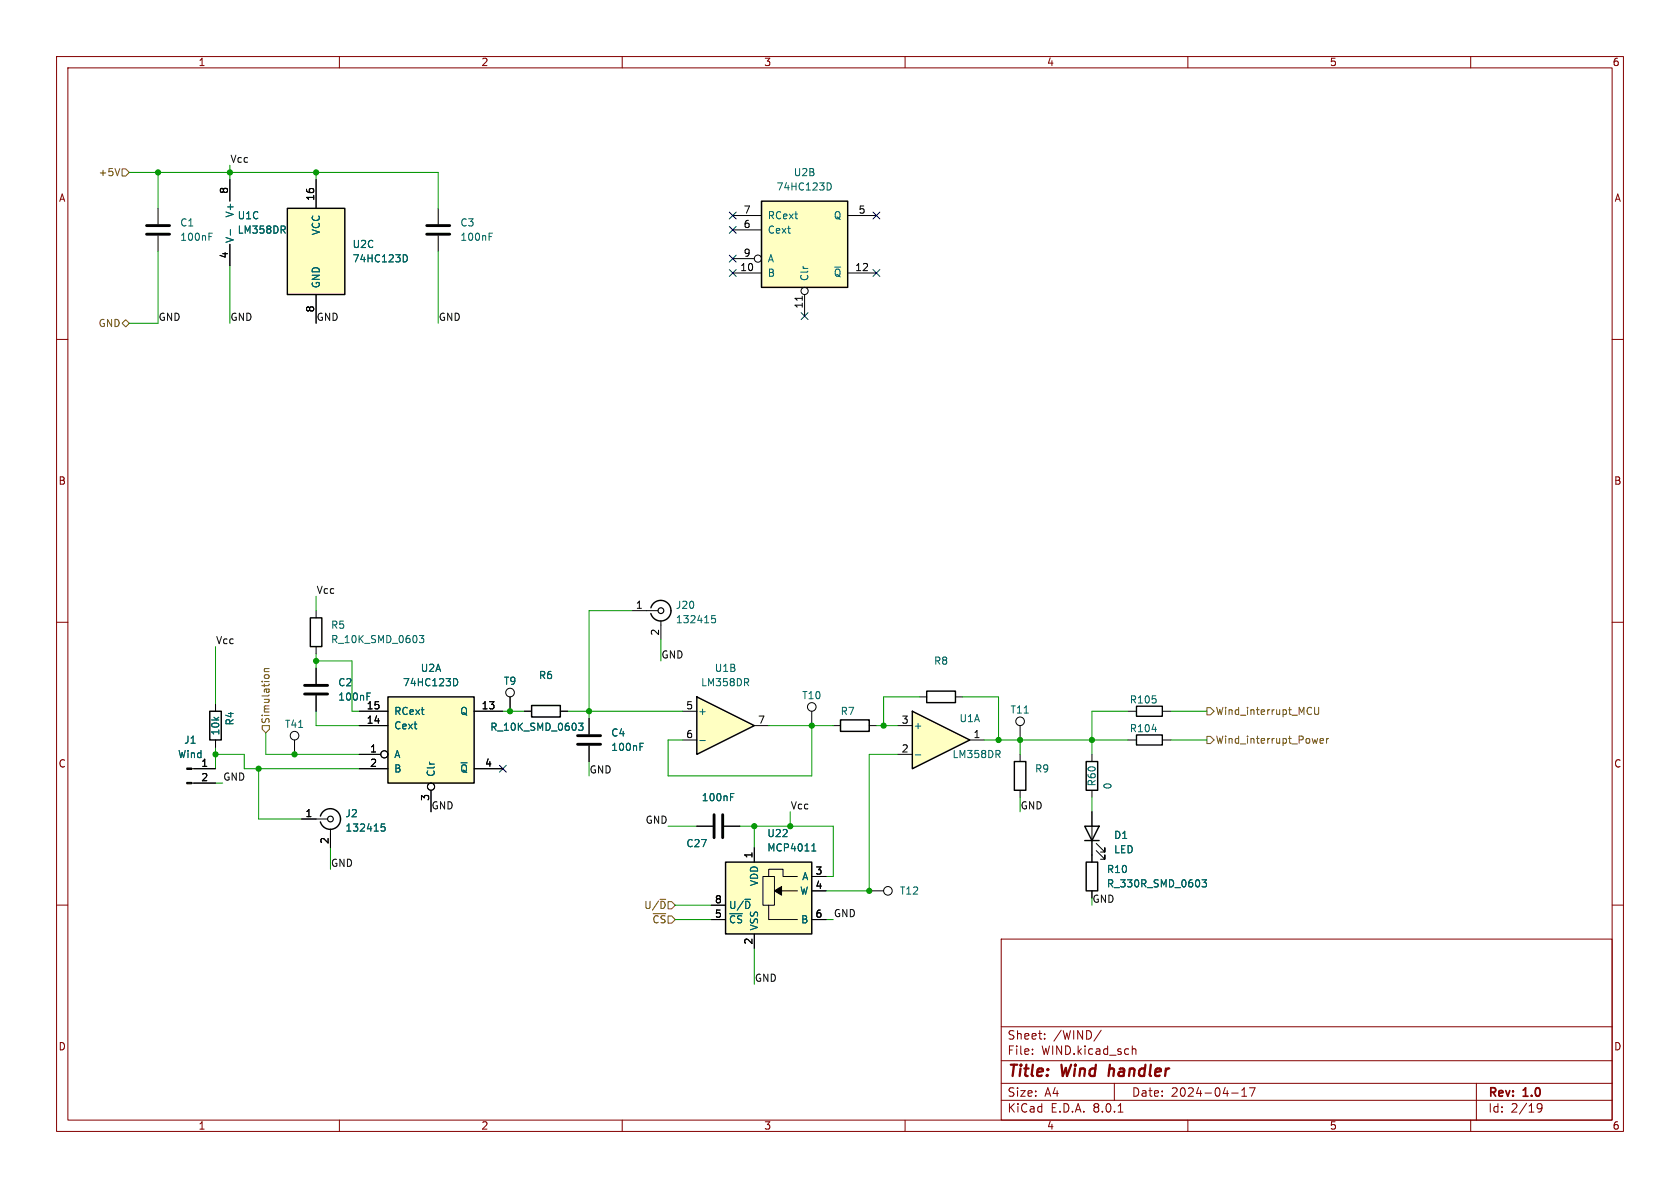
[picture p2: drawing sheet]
<svg xmlns="http://www.w3.org/2000/svg" width="297mm" height="210mm" viewBox="0 0 297 210" stroke-linecap="round" stroke-linejoin="round" font-family="sans-serif">
<g fill="none" stroke="#840000" stroke-width=".18">
<path d="M10 10h277v190h-277zM12 12h273v186h-273zM60 10v2M110 10v2M160 10v2M210 10v2M260 10v2M10 60h2M285 60h2M10 110h2M285 110h2M10 160h2"/>
<path d="M285 160h2M177 166h108v32h-108zM60 198v2M110 198v2M160 198v2M177 194.5h108M177 191.5h108M177 187.5h108M177 181.5h108M182.5 186.3v.1M182.5 185.5v.1M184.7 183.6v.1"/>
<path d="M184.7 182.8v.1M194.7 182.1l-1.3 2M197 191.5v3M197.7 196.6h.8M200.2 184.9v1.5M200.2 185.5l.2-.1 .3 .1 .1 .9M210 198v2M217.7 193.2h1.2M219.5 193.8h.9M219.5 192.7l.5-.4v1.5M220.9 192.3h1l-.7 1.5M260 198v2"/>
<path d="M261 191.5v6.5M271.7 195.4l.3-.3 .5 .1a.99 .99 0 0 1-.3 1.4h-.3M271.7 195.7l.3 .3h.5l.1-.3"/>
</g>
<path d="M196.2 188.2l-.2 2" fill="none" stroke="#840000" stroke-width=".4"/>
<path d="M148.6 127.3h5.1v2h-5.1z" fill="none" stroke="#000" stroke-width=".25"/>
<path d="M40.6 31.8v3.8M40.6 43.2v3.8M55.9 118.1v2.8M55.9 122.9v2.8M147.3 128.3h1.3M153.7 128.3h1.2" fill="none" stroke="#000" stroke-width=".18"/>
<path d="M40.7 40.6v1M64.9 123.1h.4M64.9 122.5h.6" fill="none" stroke="#006464" stroke-width=".18"/>
<path d="M53.8 122.7h4.1M53.8 121.2h4.1" fill="none" stroke="#000" stroke-width=".51"/>
<path d="M68.6 123.2h15.2v15.2h-15.2z" fill="#ffffc2"/>
<path d="M68.6 123.2h15.2v15.2h-15.2zM179.3 134.6h2.1v5.1h-2.1z" fill="none" stroke="#000" stroke-width=".25"/>
<g fill="none" stroke="#000" stroke-width=".18">
<path d="M63.5 133.4h3.8M63.5 125.7h5.1M63.5 128.3h5.1M63.5 135.9h5.1M76.2 139.7v3.8M83.8 125.7h5.1M83.8 135.9h5.1M180.3 133.4v1.2M180.3 139.7v1.3M123.2 146.1h2.8M128 146.1h2.8"/>
<circle cx="67.9" cy="133.3" r=".63"/>
<circle cx="76.2" cy="139.1" r=".63"/>
</g>
<path d="M80.2 120a.64 .64 0 0 1 .7 .6 .64 .64 0 0 1-.7 .6M129.1 140.9h.5M129.1 140.3h.7" fill="none" stroke="#006464" stroke-width=".18"/>
<path d="M126.2 144v4.1M127.8 144v4.1" fill="none" stroke="#000" stroke-width=".51"/>
<path d="M50.8 36.8h10.2v15.3h-10.2z" fill="#ffffc2"/>
<path d="M50.8 36.8h10.2v15.3h-10.2z" fill="none" stroke="#000" stroke-width=".25"/>
<g fill="none" stroke="#000" stroke-width=".18">
<path d="M55.9 31.8v5M77.5 36.8v2.8M55.9 52.1v5.1M77.5 41.7v2.8M153.7 157.5h2.5"/>
<circle cx="157" cy="157.5" r=".76"/>
</g>
<path d="M71.3 45a.64 .64 0 0 1 .7 .7 .64 .64 0 0 1-.7 .6M86.5 41.8h.4M86.5 41.2h.6" fill="none" stroke="#006464" stroke-width=".18"/>
<path d="M75.4 39.9h4.1M75.4 41.4h4.1" fill="none" stroke="#000" stroke-width=".51"/>
<path d="M123.2 123.2l10.1 5.1-10.1 5.1z" fill="#ffffc2"/>
<path d="M123.2 123.2l10.1 5.1-10.1 5.1z" fill="none" stroke="#000" stroke-width=".25"/>
<path d="M120.6 125.7h2.6M120.6 130.8h2.6M133.3 128.3h2.6" fill="none" stroke="#000" stroke-width=".18"/>
<path d="M123.7 130.9h1" fill="none" stroke="#006464" stroke-width=".18"/>
<path d="M128.3 152.4h15.2v12.7h-15.2z" fill="#ffffc2"/>
<g fill="none" stroke="#000" stroke-width=".18">
<path d="M27.9 36.8v2.8M27.9 41.7v2.8M104.1 127v2.8M104.1 131.8v2.8M199.4 125.7h1.5M199.4 130.8h1.5M205.5 125.7h1.5M205.5 130.8h1.5M133.3 149.9v2.5M134.9 154.9h2v5.1h-2zM135.9 154.9v-1.2h2.5v1.2h2.6M137.2 157.5h3.8"/>
<path d="M143.5 154.9h2.5M143.5 157.5h2.5M125.7 162.6h2.6M125.7 160h2.6M133.3 165.1v2.5M135.9 160v2.6h5.1M143.5 162.6h2.5"/>
</g>
<path d="M128.3 152.4h15.2v12.7h-15.2z" fill="none" stroke="#000" stroke-width=".25"/>
<path d="M136.9 157.5l1.3-.8v1.5z" fill="#000" stroke="#000" stroke-width=".18"/>
<path d="M36.9 41.8h.5M36.9 41.2h.6M113.1 132h.5M113.1 131.4h.6M203.7 128.9h.8M143.5 150.4h.7M143.6 149.5l.3-.3v1.2" fill="none" stroke="#006464" stroke-width=".18"/>
<path d="M25.9 39.9h4.1M25.9 41.4h4.1M102.1 131.6h4.1M102.1 130h4.1" fill="none" stroke="#000" stroke-width=".51"/>
<path d="M200.9 124.8h4.6v1.8h-4.6zM200.9 129.9h4.6v1.8h-4.6z" fill="none" stroke="#000" stroke-width=".24"/>
<path d="M161.3 125.7l10.1 5.1-10.1 5.1z" fill="#ffffc2"/>
<path d="M54.9 109.2h2v5.1h-2zM37.1 125.7h2v5.1h-2zM161.3 125.7l10.1 5.1-10.1 5.1zM163.8 122.2h5.1v2h-5.1zM192 134.6h2.1v5.1h-2.1zM56.6 144.3a1.81 1.81 0 0 1 2.8-1 1.81 1.81 0 0 1 0 3 1.81 1.81 0 0 1-2.8-1M191.8 146.1h2.5l-1.3 2.5zM191.8 148.6h2.5M192 152.4h2.1v5.1h-2.1z" fill="none" stroke="#000" stroke-width=".25"/>
<g fill="none" stroke="#000" stroke-width=".18">
<path d="M55.9 108v1.2M55.9 114.3v1.3M38.1 124.5v1.2M38.1 130.8v1.3M158.7 133.4h2.6M158.7 128.3h2.6M162.6 123.2h1.2M168.9 123.2h1.3M171.4 130.8h2.6M193 133.4v1.2M193 139.7v1.3M53.3 144.8h4.6"/>
<path d="M58.4 146.6v3.3M193 143.5v8.9M193 157.5v1.3M193.8 150.4l1.5 1.5v-.8v.8h-.7M193.8 149.1l1.5 1.5v-.7v.7h-.7"/>
</g>
<path d="M74.1 112.3h.8l-.4 .5 .4 .1v.6l-.2 .1-.5-.1M161.8 133.4h1M68 145.7h-.6v.6l.1-.2 .5 .1 .1 .2-.1 .4-.2 .1-.4-.1M212.5 155.5h.8l-.4 .5 .3 .1v.6l-.2 .1-.5-.1" fill="none" stroke="#006464" stroke-width=".18"/>
<circle cx="58.4" cy="144.8" r=".51" fill="none" stroke="#000" stroke-width=".2"/>
<path d="M134.6 35.6h15.3v15.2h-15.3z" fill="#ffffc2"/>
<path d="M134.6 35.6h15.3v15.2h-15.3zM115.1 107.4a1.82 1.82 0 0 1 2.8-.9 1.82 1.82 0 0 1-.1 3 1.82 1.82 0 0 1-2.7-1M94 124.7h5.1v2h-5.1z" fill="none" stroke="#000" stroke-width=".25"/>
<g fill="none" stroke="#000" stroke-width=".18">
<path d="M40.6 31.8v3.8M55.9 31.8v5M129.5 38.1h5.1M149.9 38.1h5M40.6 43.2v3.8M55.9 52.1v5.1M129.5 48.3h5.1M129.5 40.6h5.1M129.5 45.7h3.8M141.8 52.4v.7M142.2 52.1v3.8M149.9 48.3h5"/>
<path d="M55.9 118.1v2.8M111.8 108h4.5M116.8 109.7v3.3M33.9 138.4h4.2M33.9 135.9h4.2M38.1 124.5v1.2M38.1 130.8v1.3M52.1 130.8v2.6M55.9 122.9v2.8M63.5 125.7h5.1M63.5 135.9h5.1M63.5 133.4h3.8"/>
<path d="M63.5 128.3h5.1M76.2 139.7v3.8M83.8 125.7h5.1M83.8 135.9h5.1M90.2 123.2v2.5M92.7 125.7h1.3M99.1 125.7h1.2M104.1 127v2.8M104.1 131.8v2.8M143.5 125.7v2.6M180.3 128.3v2.5M53.3 144.8h2.6"/>
<path d="M58.4 147.3v2.6M123.2 146.1h2.8M128 146.1h2.8M133.3 149.9v2.5M143.5 154.9h2.5M143.5 157.5h2.5M193 143.5v2.6M193 148.6v3.8M193 157.5v1.3M125.7 162.6h2.6M125.7 160h2.6M133.3 165.1v2.5"/>
<path d="M143.5 162.6h2.5"/>
<circle cx="134" cy="45.7" r=".63"/>
<circle cx="142.2" cy="51.4" r=".63"/>
<circle cx="52.1" cy="130" r=".76"/>
<circle cx="67.9" cy="133.3" r=".63"/>
<circle cx="76.2" cy="139.1" r=".63"/>
<circle cx="90.2" cy="122.4" r=".76"/>
<circle cx="143.5" cy="125" r=".76"/>
<circle cx="180.3" cy="127.5" r=".76"/>
</g>
<g fill="none" stroke="#006464" stroke-width=".18">
<path d="M146.2 32.3a.64 .64 0 0 1 .8 .7 .64 .64 0 0 1-.8 .6M40.7 40.6v1M71.3 45a.64 .64 0 0 1 .7 .7 .64 .64 0 0 1-.7 .6M80.2 120a.64 .64 0 0 1 .7 .6 .64 .64 0 0 1-.7 .6M126.4 108.8h-.6v.6l.2-.1 .4 .1 .1 .1-.1 .5-.1 .1-.5-.1M64.9 123.1h.4M64.9 122.5h.6M102.3 127.8h.8l-.5 .5 .4 .1v.6l-.2 .1-.5-.1M113.1 132h.5M113.1 131.4h.6M68 145.7h-.6v.6l.1-.2 .5 .1 .1 .2-.1 .4-.2 .1-.4-.1M129.1 140.9h.5"/>
<path d="M129.1 140.3h.7M143.5 150.4h.7M143.6 149.5l.3-.3v1.2M212.5 155.5h.8l-.4 .5 .3 .1v.6l-.2 .1-.5-.1"/>
</g>
<circle cx="116.8" cy="108" r=".51" fill="none" stroke="#000" stroke-width=".2"/>
<path d="M33 138.3h.9v.3h-.9zM33 135.8h.9v.2h-.9z" fill="#000" stroke="#000" stroke-width=".18"/>
<g fill="none" stroke="#725600" stroke-width=".18">
<path d="M21.2 29.8l-.4 1.3M21.6 29.8h.6l.7 .7-.7 .6h-.6zM21.6 57.2l.6-.7 .7 .7-.7 .6zM46.7 118.7h.9M46.8 119.3h.6M47.6 118.2h-.8l-.1 .3 .1 .2M46.4 128.3h1.2v.6l-.6 .6-.6-.6zM213.4 125.1h.6l.6 .6-.6 .7h-.6zM213.4 130.2h.6l.6 .6-.6 .6h-.6zM231.8 125.1l.1 .1M231.9 126.2h-.1M232.4 125v1.1l.2 .2 .4-.1 .1-.1v-1.1"/>
<path d="M232.9 130.5l-.2 .9M233.4 131l.6-.2-.1-.2-.4-.1-.1 .2v.6h.5M234.5 130.5v.9M234.9 130.5l-.4 .3"/>
</g>
<g fill="none" stroke="#009600" stroke-width=".18">
<path d="M22.9 30.5h54.6v6.3M27.9 30.5v6.3M40.6 29.2v2.6M55.9 30.5v1.3M27.9 44.5v12.7h-5M40.6 47v10.2M77.5 44.5v12.7M38.1 114.3v10.2M55.9 105.4v2.6M55.9 115.6v2.5M55.9 116.8h6.3v8.9h1.3M111.8 108h-7.7v19"/>
<path d="M116.8 113v3.8M38.1 133.4h5.1v2.5h20.3M38.1 132.1v3.8M38.1 138.4h1.3M45.7 135.9v8.9h7.6M47 129.5v3.9h16.5M55.9 125.7v2.6h7.6M88.9 125.7h3.8M100.3 125.7h20.3M104.1 134.6v2.6M135.9 128.3h11.4M143.5 128.3v8.9h-25.4v-6.4h2.5"/>
<path d="M154.9 128.3h3.8M158.7 133.4h-5v24.1h-7.7M162.6 123.2h-6.4v5.1M170.2 123.2h6.3v7.6M174 130.8h25.4M180.3 130.8v2.6M199.4 125.7h-6.4v7.7M207 125.7h6.4M207 130.8h6.4M58.4 149.9v3.8M118.1 146.1h5.1M130.8 146.1h16.5v8.8h-1.3"/>
<path d="M133.3 146.1v3.8M139.7 143.5v2.6M180.3 141v2.5M193 141v2.5M119.4 162.6h6.3M119.4 160h6.3M133.3 167.6v6.4M146 162.6h1.3"/>
</g>
<g fill="none" stroke="#000084" stroke-width=".18">
<path d="M128.9 37.5l1.2 1.2M130.1 37.5l-1.2 1.2M154.3 37.5l1.2 1.2M155.5 37.5l-1.2 1.2M128.9 45.1l1.2 1.2M128.9 47.7l1.2 1.2M128.9 40l1.2 1.2M130.1 45.1l-1.2 1.2M130.1 47.7l-1.2 1.2M130.1 40l-1.2 1.2M141.6 55.3l1.2 1.2M142.8 55.3l-1.2 1.2"/>
<path d="M154.3 47.7l1.2 1.2M155.5 47.7l-1.2 1.2M88.3 135.3l1.2 1.2M89.5 135.3l-1.2 1.2"/>
</g>
<g fill="#009600" stroke="#009600" stroke-width=".18">
<circle cx="104.1" cy="125.7" r=".46"/>
<circle cx="90.2" cy="125.7" r=".46"/>
<circle cx="40.6" cy="30.5" r=".46"/>
<circle cx="55.9" cy="30.5" r=".46"/>
<circle cx="27.9" cy="30.5" r=".46"/>
<circle cx="153.7" cy="157.5" r=".46"/>
<circle cx="133.3" cy="146.1" r=".46"/>
<circle cx="139.7" cy="146.1" r=".46"/>
<circle cx="45.7" cy="135.9" r=".46"/>
<circle cx="55.9" cy="116.8" r=".46"/>
<circle cx="38.1" cy="133.4" r=".46"/>
<circle cx="52.1" cy="133.4" r=".46"/>
<circle cx="156.2" cy="128.3" r=".46"/>
<circle cx="143.5" cy="128.3" r=".46"/>
<circle cx="176.5" cy="130.8" r=".46"/>
<circle cx="180.3" cy="130.8" r=".46"/>
<circle cx="193" cy="130.8" r=".46"/>
</g>
<g font-size="2.8" fill="#840000">
<text x="178" y="190.9">Title:</text>
<text x="187.7" y="190.9">Wind</text>
<text x="196.8" y="190.9">handler</text>
</g>
<g font-size="2.1" fill="#840000">
<text x="178" y="184">Sheet:</text>
<text x="186.2" y="184">/WIND/</text>
<text x="178" y="186.7">File:</text>
<text x="184.1" y="186.7">WIND.kicad_sch</text>
<text x="178" y="196.9">KiCad</text>
<text x="178" y="194.1">Size:</text>
<text x="184.7" y="194.1">A4</text>
<text x="185.7" y="196.9">E.D.A.</text>
<text x="193.3" y="196.9">8.0.1</text>
<text x="200" y="194.1">Date:</text>
<text x="207" y="194.1">2024-04-17</text>
<text x="263" y="194.3">Rev:</text>
<text x="263" y="196.9">Id:</text>
<text x="267.1" y="196.9">2/19</text>
<text x="269.4" y="194.3">1.0</text>
</g>
<g font-size="1.8" fill="#840000">
<text x="35" y="11.9">1</text>
<text x="85" y="11.9">2</text>
<text x="135" y="11.9">3</text>
<text x="185" y="11.9">4</text>
<text x="235" y="11.9">5</text>
<text x="285" y="11.9">6</text>
<text x="10.3" y="35.9">A</text>
<text x="285.3" y="35.9">A</text>
<text x="10.3" y="85.9">B</text>
<text x="285.3" y="85.9">B</text>
<text x="10.3" y="135.9">C</text>
<text x="285.3" y="135.9">C</text>
<text x="10.3" y="185.9">D</text>
<text x="285.3" y="185.9">D</text>
<text x="35" y="199.9">1</text>
<text x="85" y="199.9">2</text>
<text x="135" y="199.9">3</text>
<text x="185" y="199.9">4</text>
<text x="235" y="199.9">5</text>
<text x="285" y="199.9">6</text>
</g>
<g font-size="1.8" fill="#0f0f0f">
<text x="40.6" y="28.9">Vcc</text>
<text x="27.9" y="56.8">GND</text>
<text x="40.6" y="56.8">GND</text>
<text x="55.9" y="56.8">GND</text>
<text x="77.5" y="56.8">GND</text>
<text x="55.9" y="105.1">Vcc</text>
<text x="38.1" y="114">Vcc</text>
<text x="116.8" y="116.5">GND</text>
<text x="104.1" y="136.8">GND</text>
<text x="39.4" y="138.1">GND</text>
<text x="76.2" y="143.2">GND</text>
<text x="139.7" y="143.2">Vcc</text>
<text x="180.3" y="143.2">GND</text>
<text x="114" y="145.7">GND</text>
<text x="58.4" y="153.3">GND</text>
<text x="147.3" y="162.2">GND</text>
<text x="133.3" y="173.6">GND</text>
</g>
<g font-size="1.8" fill="#725600">
<text x="17.3" y="31.3">+5V</text>
<text x="17.3" y="58">GND</text>
<text x="47.9" y="128.1" transform="rotate(-90 47.9 128.1)">Simulation</text>
<text x="214.8" y="126.6">Wind_interrupt_MCU</text>
<text x="214.8" y="131.7">Wind_interrupt_Power</text>
<text x="113.8" y="160.9">U/~{D}</text>
<text x="115.2" y="163.4">~{CS}</text>
</g>
<g font-size="1.8">
<text x="40.4" y="34.4" transform="rotate(-90 40.4 34.4)">8</text>
<text x="55.6" y="35.6" transform="rotate(-90 55.6 35.6)">16</text>
<text x="131.4" y="40.4">6</text>
<text x="131.4" y="37.8">7</text>
<text x="151.7" y="37.8">5</text>
<text x="40.4" y="45.8" transform="rotate(-90 40.4 45.8)">4</text>
<text x="131.4" y="45.5">9</text>
<text x="130.8" y="48">10</text>
<text x="151.1" y="48">12</text>
<text x="55.6" y="55.3" transform="rotate(-90 55.6 55.3)">8</text>
<text x="142" y="54.7" transform="rotate(-90 142 54.7)">11</text>
<text x="112.3" y="107.7">1</text>
<text x="116.6" y="112.5" transform="rotate(-90 116.6 112.5)">2</text>
<text x="64.7" y="125.5">15</text>
<text x="85" y="125.5">13</text>
<text x="121.2" y="125.5">5</text>
<text x="64.7" y="128">14</text>
<text x="121.2" y="130.6">6</text>
<text x="133.9" y="128">7</text>
<text x="159.3" y="128">3</text>
<text x="172" y="130.6">1</text>
<text x="35.5" y="135.6">1</text>
<text x="65.3" y="133.1">1</text>
<text x="65.3" y="135.6">2</text>
<text x="85.7" y="135.6">4</text>
<text x="159.3" y="133.1">2</text>
<text x="35.5" y="138.2">2</text>
<text x="75.9" y="141.7" transform="rotate(-90 75.9 141.7)">3</text>
<text x="53.9" y="144.5">1</text>
<text x="58.2" y="149.3" transform="rotate(-90 58.2 149.3)">2</text>
<text x="133.1" y="151.8" transform="rotate(-90 133.1 151.8)">1</text>
<text x="144.1" y="154.7">3</text>
<text x="126.3" y="159.8">8</text>
<text x="144.1" y="157.2">4</text>
<text x="126.3" y="162.3">5</text>
<text x="133.1" y="167.1" transform="rotate(-90 133.1 167.1)">2</text>
<text x="144.1" y="162.3">6</text>
</g>
<g font-size="1.8" fill="#006464">
<text x="137.2" y="33.9">74HC123D</text>
<text x="140.2" y="31.3">U2B</text>
<text x="31.8" y="40.2">C1</text>
<text x="41.5" y="38.6" transform="rotate(-90 41.5 38.6)">V+</text>
<text x="41.9" y="39">U1C</text>
<text x="41.9" y="41.5">LM358DR</text>
<text x="56.7" y="41.7" transform="rotate(-90 56.7 41.7)">VCC</text>
<text x="81.3" y="40.2">C3</text>
<text x="135.6" y="41.5">Cext</text>
<text x="135.6" y="39">RCext</text>
<text x="147.3" y="39">Q</text>
<text x="31.8" y="42.8">100nF</text>
<text x="41.5" y="43.1" transform="rotate(-90 41.5 43.1)">V-</text>
<text x="62.2" y="44">U2C</text>
<text x="62.2" y="46.6">74HC123D</text>
<text x="81.3" y="42.8">100nF</text>
<text x="135.6" y="46.6">A</text>
<text x="56.7" y="51.1" transform="rotate(-90 56.7 51.1)">GND</text>
<text x="135.6" y="49.1">B</text>
<text x="143.1" y="49.8" transform="rotate(-90 143.1 49.8)">Clr</text>
<text x="147.3" y="49.1">~{Q}</text>
<text x="119.4" y="107.8">J20</text>
<text x="58.4" y="111.4">R5</text>
<text x="58.4" y="113.9">R_10K_SMD_0603</text>
<text x="119.4" y="110.4">132415</text>
<text x="74.3" y="119">U2A</text>
<text x="126.3" y="119">U1B</text>
<text x="165" y="117.7">R8</text>
<text x="59.7" y="121.5">C2</text>
<text x="59.7" y="124.1">100nF</text>
<text x="71.1" y="121.5">74HC123D</text>
<text x="89" y="121.3">T9</text>
<text x="95.2" y="120.2">R6</text>
<text x="123.8" y="121.5">LM358DR</text>
<text x="141.7" y="123.8">T10</text>
<text x="199.6" y="124.6">R105</text>
<text x="32.5" y="131.7">J1</text>
<text x="39" y="130.1" transform="rotate(-90 39 130.1)">10k</text>
<text x="41.5" y="128.3" transform="rotate(-90 41.5 128.3)">R4</text>
<text x="50.3" y="128.9">T41</text>
<text x="69.6" y="129.1">Cext</text>
<text x="69.6" y="126.6">RCext</text>
<text x="81.3" y="126.6">Q</text>
<text x="86.6" y="129.4">R_10K_SMD_0603</text>
<text x="108" y="130.4">C4</text>
<text x="123.3" y="126.6">+</text>
<text x="148.5" y="126.6">R7</text>
<text x="161.4" y="129.1">+</text>
<text x="169.5" y="127.9">U1A</text>
<text x="178.5" y="126.3">T11</text>
<text x="199.6" y="129.6">R104</text>
<text x="31.4" y="134.2">Wind</text>
<text x="69.6" y="134.2">A</text>
<text x="69.6" y="136.8">B</text>
<text x="77.1" y="137.4" transform="rotate(-90 77.1 137.4)">Clr</text>
<text x="81.3" y="136.8">~{Q}</text>
<text x="108" y="132.9">100nF</text>
<text x="168.3" y="134.2">LM358DR</text>
<text x="182.9" y="136.8">R9</text>
<text x="124" y="141.8">100nF</text>
<text x="193.9" y="139.1" transform="rotate(-90 193.9 139.1)">R60</text>
<text x="196.7" y="139.6" transform="rotate(-90 196.7 139.6)">0</text>
<text x="61" y="144.7">J2</text>
<text x="61" y="147.2">132415</text>
<text x="121.2" y="150">C27</text>
<text x="135.6" y="148.2">U22</text>
<text x="196.9" y="148.5">D1</text>
<text x="135.6" y="150.7">MCP4011</text>
<text x="141.7" y="155.8">A</text>
<text x="195.6" y="154.5">R10</text>
<text x="196.9" y="151">LED</text>
<text x="128.8" y="160.9">U/~{D}</text>
<text x="134.2" y="156.7" transform="rotate(-90 134.2 156.7)">VDD</text>
<text x="141.3" y="158.3">W</text>
<text x="159" y="158.3">T12</text>
<text x="195.6" y="157.1">R_330R_SMD_0603</text>
<text x="128.8" y="163.4">~{CS}</text>
<text x="134.2" y="164.6" transform="rotate(-90 134.2 164.6)">VSS</text>
<text x="141.5" y="163.4">B</text>
</g>
<text font-size="1.8" fill="#009600" x="193" y="159.7">GND</text>
</svg>
